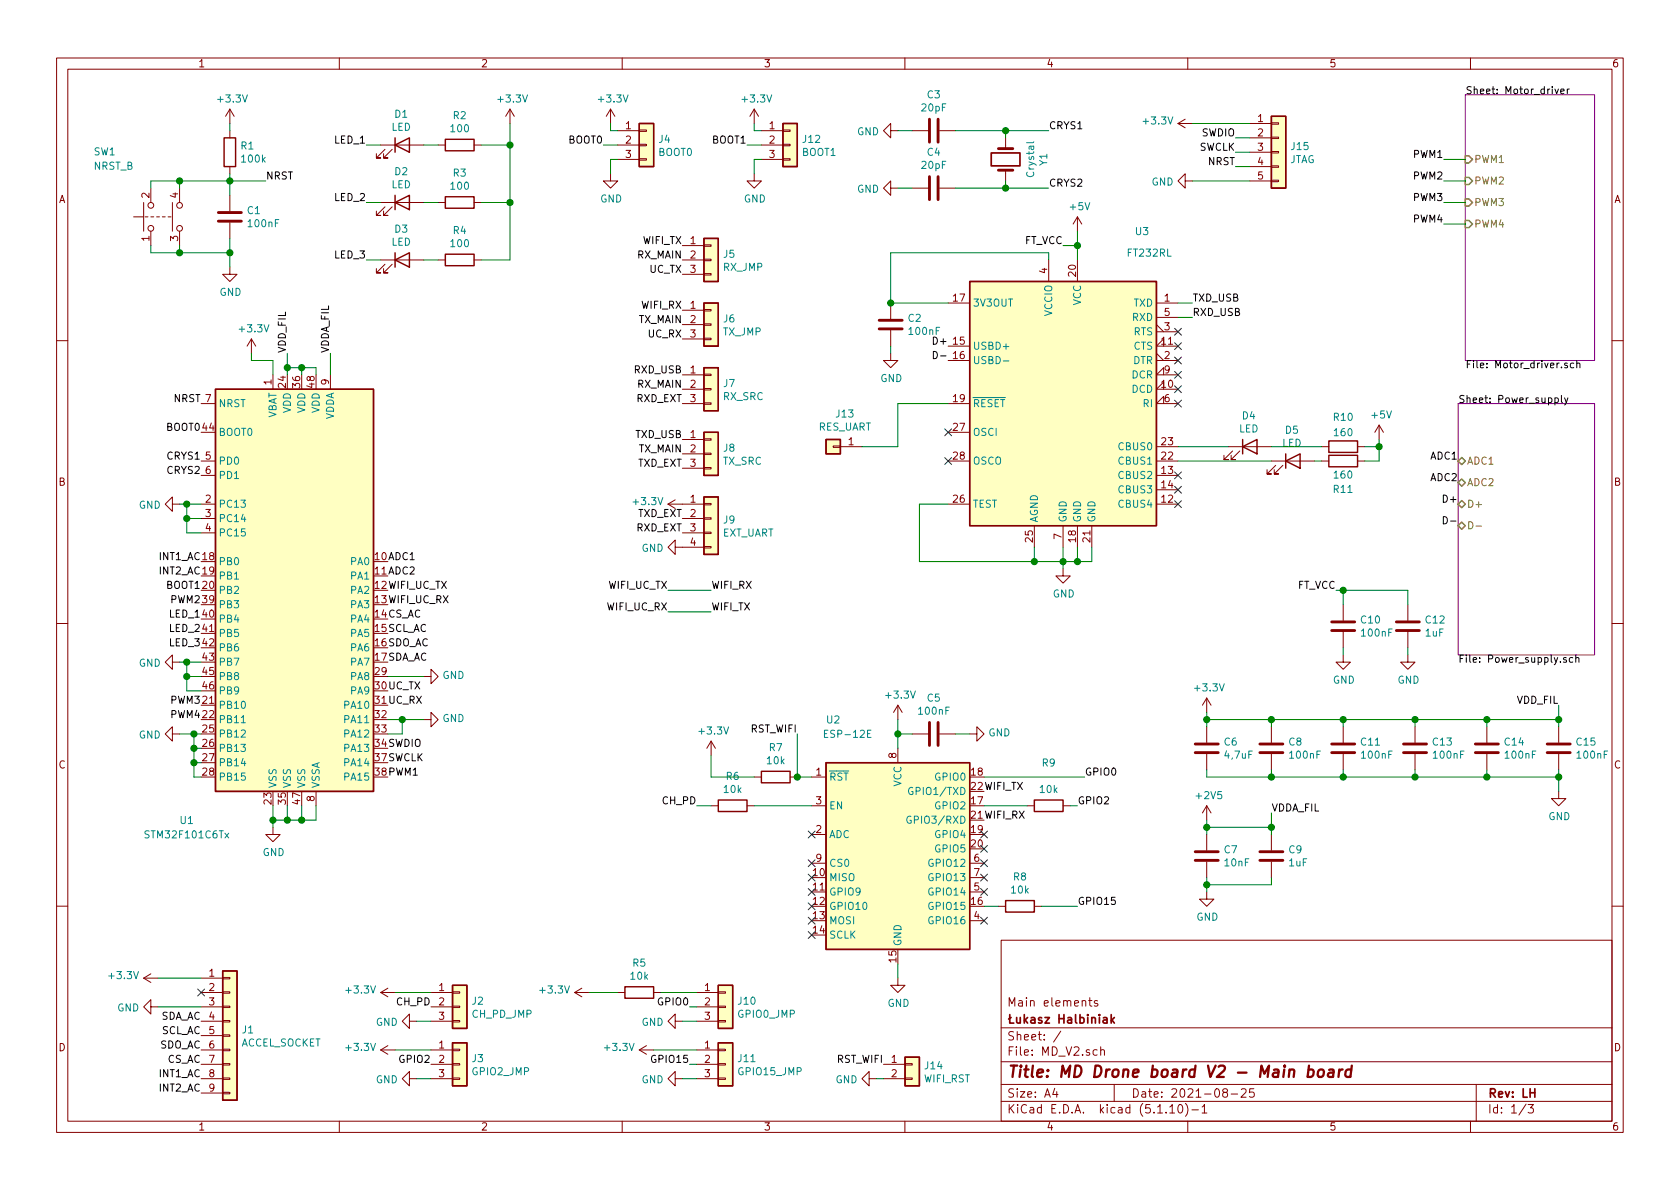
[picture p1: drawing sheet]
<svg xmlns="http://www.w3.org/2000/svg" width="297mm" height="210mm" viewBox="0 0 297 210" stroke-linecap="round" stroke-linejoin="round" font-family="sans-serif">
<g fill="none" stroke="#840000" stroke-width=".18">
<path d="M10 10.3h277v189.9h-277zM12 12.2h273v186.1h-273zM40.6 19.3v2.5M40.6 19.3l-.7 1.3M40.6 19.3l.8 1.3M60 10.3v1.9M90.2 19.3l-.8 1.3M90.2 19.3v2.5M90.2 19.3l.7 1.3M107.9 19.3l-.7 1.3M107.9 19.3v2.5M107.9 19.3l.8 1.3"/>
<path d="M110 10.3v1.9M133.3 19.3l-.7 1.3M133.3 19.3v2.5M133.3 19.3l.8 1.3M160 10.3v1.9M210 10.3v1.9M260 10.3v1.9M23.6 38.3h1.8M25.4 35.8v5.1M25.7 38.3h.5M26.7 38.3h.5M26.7 33.3v2.5"/>
<path d="M27.7 38.3h.5M28.7 38.3h.5M29.7 38.3h.5M30.5 35.8v5.1M31.7 33.3v2.5M40.6 23.1v1.3M40.6 29.5v1.2M40.6 34.5v2.8M40.6 39.4v2.8M67.3 25.6h7.6M67.3 35.8h7.6M68.1 26.4l-1.6 1.5h.8h-.8v-.7"/>
<path d="M68.1 36.6l-1.6 1.5h.8h-.8v-.8M69.3 26.4l-1.5 1.5h.8h-.8v-.7M69.3 36.6l-1.5 1.5h.8h-.8v-.8M77.5 25.6h1.2M77.5 35.8h1.2M83.8 25.6h1.3M83.8 35.8h1.3M107.9 30.7v1.3h1.3l-1.3 1.3-1.2-1.3h1.2M109.2 23.1h3.8M109.2 25.6h3.8M109.2 28.2h3.8M113 28.1h1.3v.2h-1.3z"/>
<path d="M113 23h1.3v.2h-1.3zM113 25.5h1.3v.3h-1.3zM133.3 30.7v1.3h1.3l-1.3 1.3-1.2-1.3h1.2M134.6 23.1h3.8M134.6 25.6h3.8M134.6 28.2h3.8M138.4 28.1h1.3v.2h-1.3zM138.4 23h1.3v.2h-1.3zM138.4 25.5h1.3v.3h-1.3zM157.5 23.1v-1.3l-1.3 1.3 1.3 1.3v-1.3h1.2M157.5 33.3v-1.3l-1.3 1.3 1.3 1.2v-1.2h1.2M161.3 23.1h2.8"/>
<path d="M161.3 33.3h2.8M166.1 23.1h2.8M166.1 33.3h2.8M177.8 24.4v1.9M177.8 30.1v1.9M190.5 38.3l-.8 1.3M190.5 38.3v2.6M190.5 38.3l.8 1.3M208.3 21.8l1.2 .8M208.3 21.8h2.5M209.5 32v-1.3l-1.2 1.3 1.2 1.3v-1.3h1.3M209.5 21.1l-1.2 .7"/>
<path d="M221 21.8h3.8M221 24.4h3.8M221 26.9h3.8M221 29.5h3.8M221 32h3.8M224.8 31.9h1.3v.2h-1.3zM224.8 29.3h1.3v.3h-1.3zM224.8 24.3h1.3v.2h-1.3zM224.8 21.7h1.3v.3h-1.3zM224.8 26.8h1.3v.2h-1.3zM26.7 40.9v2.5M31.7 40.9v2.5"/>
<path d="M40.6 47.2v1.3h1.3l-1.3 1.3-1.2-1.3h1.2M44.4 59.9l-.7 1.3M44.4 59.9v2.6M44.4 59.9l.8 1.3M67.3 46h7.6M68.1 46.7l-1.6 1.6h.8h-.8v-.8M69.3 46.7l-1.5 1.6h.8h-.8v-.8M77.5 46h1.2M83.8 46h1.3M120.6 46h3.9M120.6 43.4h3.9M120.6 48.5h3.9"/>
<path d="M120.6 54.9h3.9M120.6 57.4h3.9M120.6 59.9h3.9M124.5 48.4h1.2v.2h-1.2zM124.5 43.3h1.2v.3h-1.2zM124.5 45.8h1.2v.3h-1.2zM124.5 59.8h1.2v.3h-1.2zM124.5 54.7h1.2v.3h-1.2zM124.5 57.3h1.2v.2h-1.2zM157.5 53.6v2.8M157.5 58.4v2.8M167.6 53.6h3.8"/>
<path d="M185.4 46v3.8M190.5 46v3.8M204.5 53.6h3.8M204.5 58.7h3.8M204.5 57.4l1.2 1.3M204.5 56.1h3.8M10 60.2h2M35.6 71.4h2.5M48.3 66.3v2.5M58.4 66.3v2.5M120.6 66.3h3.9M120.6 68.8h3.9"/>
<path d="M120.6 71.4h3.9M120.6 77.7h3.9M124.5 71.2h1.2v.3h-1.2zM124.5 66.2h1.2v.2h-1.2zM124.5 68.7h1.2v.3h-1.2zM124.5 77.6h1.2v.2h-1.2zM147.3 78.9h1.3v.2h-1.3zM148.6 79h3.8M157.5 62.5v1.2h1.2l-1.2 1.3-1.3-1.3h1.3M167.6 71.4h3.8M167.6 61.2h3.8M167.6 63.7h3.8"/>
<path d="M167.6 76.4h3.8M204.5 79h3.8M204.5 63.7h3.8M204.5 62.5l1.2 1.2M205.7 68.8v-1.2l-1.2 1.2h3.8M205.7 61.2v-1.3l-1.2 1.3h3.8M205.7 71.4v-1.3l-1.2 1.3h3.8M205.7 66.3v-1.3l-1.2 1.3h3.8M217.2 79h7.6M217.9 79.8l-1.5 1.5h.8h-.8v-.8M219.2 79.8l-1.5 1.5h.7h-.7v-.8M233.7 79h1.2"/>
<path d="M240 79h1.3M243.8 75.2l-.7 1.2M243.8 75.2v2.5M243.8 75.2l.8 1.2M285 60.2h2M30.5 89.1v-1.2l-1.3 1.2 1.3 1.3v-1.3h1.2M35.6 89.1h2.5M35.6 91.7h2.5M35.6 94.2h2.5M35.6 81.5h2.5M35.6 84.1h2.5M118.1 89.1h6.4"/>
<path d="M118.1 89.1l1.3 .8M119.4 96.8v-1.3l-1.3 1.3 1.3 1.2v-1.2h5.1M119.4 88.4l-1.3 .7M120.6 80.3h3.9M120.6 82.8h3.9M120.6 91.7h3.9M120.6 94.2h3.9M124.5 82.7h1.2v.2h-1.2zM124.5 80.1h1.2v.3h-1.2zM124.5 96.6h1.2v.3h-1.2zM124.5 94.1h1.2v.3h-1.2zM124.5 89h1.2v.3h-1.2z"/>
<path d="M124.5 91.6h1.2v.2h-1.2zM167.6 89.1h3.8M167.6 81.5h3.8M182.9 93v3.8M188 93v3.8M190.5 93v3.8M193 93v3.8M204.5 89.1h3.8M204.5 81.5h3.8M204.5 84.1h3.8M204.5 86.6h3.8M224.8 81.5h7.6"/>
<path d="M225.6 82.3l-1.6 1.5h.8h-.8v-.7M226.8 82.3l-1.5 1.5h.8h-.8v-.7M233.7 81.5h1.2M240 81.5h1.3M10 110.3h2M30.5 117.1v-1.3l-1.3 1.3 1.3 1.3v-1.3h1.2M74.9 119.6h1.3v-1.2l1.3 1.2-1.3 1.3v-1.3M188 100.6v1.2h1.2l-1.2 1.3-1.3-1.3h1.3M237.5 115.8v1.3h1.3l-1.3 1.3-1.3-1.3h1.3M237.5 106.9v2.8M237.5 111.8v2.7M248.9 115.8v1.3h1.3l-1.3 1.3-1.3-1.3h1.3"/>
<path d="M248.9 106.9v2.8M248.9 111.8v2.7M285 110.3h2M30.5 129.8v-1.3l-1.3 1.3 1.3 1.3v-1.3h1.2M55.9 139.9v2.6M74.9 127.2h1.3v-1.2l1.3 1.2-1.3 1.3v-1.3M125.7 131.1l-.7 1.2M125.7 131.1v2.5M125.7 131.1l.8 1.2M133.3 137.4h1.3M139.7 137.4h1.3M143.5 137.4h2.5"/>
<path d="M158.7 124.7l-.7 1.3M158.7 124.7v2.5M158.7 132.3v2.6M158.7 124.7l.8 1.3M161.3 129.8h2.8M166.1 129.8h2.8M171.4 129.8h1.3v-1.3l1.3 1.3-1.3 1.3v-1.3M213.4 123.4v2.6M213.4 128.5v2.8M213.4 133.3v2.8M213.4 123.4l-.8 1.3M213.4 123.4l.7 1.3"/>
<path d="M224.8 128.5v2.8M224.8 133.3v2.8M237.5 128.5v2.8M237.5 133.3v2.8M250.2 128.5v2.8M250.2 133.3v2.8M262.9 128.5v2.8M262.9 133.3v2.8M275.6 139.9v1.3h1.3l-1.3 1.3-1.3-1.3h1.3M275.6 128.5v2.8M275.6 133.3v2.8M48.3 146.3v1.3h1.2l-1.2 1.2-1.3-1.2h1.3"/>
<path d="M125.7 142.5h1.3M132.1 142.5h1.2M143.5 142.5h2.5M143.5 147.6h2.5M143.5 152.6h2.5M171.4 157.7h2.6M171.4 152.6h2.6M171.4 155.2h2.6M181.6 142.5h1.3M188 142.5h1.2M213.4 157.7v1.3h1.2l-1.2 1.3-1.3-1.3h1.3M213.4 142.5v2.5"/>
<path d="M213.4 147.6v2.8M213.4 152.4v2.8M213.4 142.5l-.8 1.3M213.4 142.5l.7 1.3M224.8 147.6v2.8M224.8 152.4v2.8M10 160.2h2M25.4 173l1.3 .7M25.4 173h2.5M26.7 178v-1.2l-1.3 1.2 1.3 1.3v-1.3h1.2M26.7 172.2l-1.3 .8M35.6 173h3.8"/>
<path d="M35.6 175.5h3.8M35.6 178h3.8M39.4 177.9h1.2v.3h-1.2zM39.4 175.4h1.2v.2h-1.2zM39.4 172.8h1.2v.3h-1.2zM67.3 175.5h2.5M67.3 175.5l1.3 .8M68.6 174.7l-1.3 .8M76.2 175.5h3.8M76.2 178h3.8M80 175.4h1.3v.2h-1.3zM80 177.9h1.3v.3h-1.3z"/>
<path d="M101.6 175.5h2.5M101.6 175.5l1.3 .8M102.9 174.7l-1.3 .8M109.2 175.5h1.3M115.6 175.5h1.2M123.2 175.5h3.8M123.2 178h3.8M127 175.4h1.3v.2h-1.3zM127 177.9h1.3v.3h-1.3zM158.7 173v1.2h1.3l-1.3 1.3-1.2-1.3h1.2M171.4 162.8h2.6M176.5 160.3h1.3"/>
<path d="M177 166.3h108v32h-108zM182.9 160.3h1.2M192.5 176.9h.6M192.7 176.4v1.3l.4 .2M194.1 177a.37 .37 0 0 0-.6 .1v.3l.6 .1v.1l-.2 .3-.4-.1M285 160.2h2M35.6 180.6h3.8M35.6 185.7h3.8M35.6 188.2h3.8M35.6 190.7h3.8M35.6 183.1h3.8M35.6 193.3h3.8"/>
<path d="M39.4 188.1h1.2v.2h-1.2zM39.4 190.6h1.2v.3h-1.2zM39.4 193.2h1.2v.2h-1.2zM39.4 185.5h1.2v.3h-1.2zM39.4 180.5h1.2v.2h-1.2zM39.4 183h1.2v.3h-1.2zM60 198.3v1.9M67.3 185.7h2.5M67.3 185.7l1.3 .7M68.6 184.9l-1.3 .8M72.4 190.7v-1.2l-1.3 1.2 1.3 1.3v-1.3h1.3M72.4 180.6v-1.3l-1.3 1.3 1.3 1.3v-1.3h1.3"/>
<path d="M76.2 180.6h3.8M76.2 185.7h3.8M76.2 188.2h3.8M76.2 190.7h3.8M80 180.5h1.3v.2h-1.3zM80 190.6h1.3v.3h-1.3zM80 185.5h1.3v.3h-1.3zM80 188.1h1.3v.2h-1.3zM110 198.3v1.9M113 185.7h2.6M113 185.7l1.3 .7M114.3 184.9l-1.3 .8"/>
<path d="M119.4 180.6v-1.3l-1.3 1.3 1.3 1.3v-1.3h1.2M119.4 190.7v-1.2l-1.3 1.2 1.3 1.3v-1.3h1.2M123.2 180.6h3.8M123.2 185.7h3.8M123.2 188.2h3.8M123.2 190.7h3.8M127 180.5h1.3v.2h-1.3zM127 190.6h1.3v.3h-1.3zM127 185.5h1.3v.3h-1.3zM127 188.1h1.3v.2h-1.3zM153.7 190.7v-1.2l-1.3 1.2 1.3 1.3v-1.3h1.2M156.2 188.2h3.8"/>
<path d="M156.2 190.7h3.8M160 198.3v1.9M160 190.6h1.3v.3h-1.3zM160 188.1h1.3v.2h-1.3zM177 194.8h108M177 191.8h108M177 187.8h108M177 181.8h108M186.5 192.5l-.4 1h1M186.8 193v1M187.6 182.3l-1.3 2M194 185.7l-.5-.1-.2 .3v.6l.2 .1 .5-.1"/>
<path d="M194.6 185.7h.1a.37 .37 0 0 1 .6 .1v.8M194.6 185.1v1.5M197 191.8v3M206.8 195.8l.5-.5v1.5M206.8 196.8h.9M208.5 195.4l.1-.1a.8 .8 0 0 1 .5 .8 .8 .8 0 0 1-.5 .7 1 1 0 0 1-.1-1.4zM209.6 195.1a1.71 1.71 0 0 1 0 2.3M210 198.3v1.9M210.7 196.3h1.2M212.5 195.8l.5-.5v1.5M212.5 196.8h.9M216.5 193.2l-.3-.3 .1-.2a.48 .48 0 0 1 .6-.1l.1 .2-.1 .3-.6 .1a.48 .48 0 0 0 0 .7l.2 .1 .5-.1v-.4l-.2-.3"/>
<path d="M217.7 193.5h1.1M219.5 192.7l.2-.2h.3l.3 .2v.3v.2l-.9 .8h.9M221.7 192.5h-.7l-.1 .7 .2-.1 .5 .1 .2 .2-.1 .5-.2 .1-.6-.1M260 198.3v1.9M261 191.8v6.5M269.8 195.2l-1.2 2M270.2 195.3h.9l-.5 .6 .4 .1v.7l-.2 .1-.6-.1"/>
<circle cx="26.7" cy="36.3" r=".51"/>
<circle cx="31.8" cy="36.3" r=".51"/>
<circle cx="26.7" cy="40.4" r=".51"/>
<circle cx="31.8" cy="40.4" r=".51"/>
</g>
<path d="M231.4 189.2h.7l.2 .3-.1 .6a.66 .66 0 0 1-1 .2M231.4 188.4l-.2 2M233.2 189.3a.51 .51 0 0 1 .5-.2 .51 .51 0 0 1 .4 .4l-.1 .6a.54 .54 0 0 1-.5 .4 .54 .54 0 0 1-.5-.4zM235 189.2h.8l-.1 1.2M235.8 189.6l-.7 .1a.4 .4 0 0 0-.3 .3 .4 .4 0 0 0 .2 .4l.7-.1M236.8 189.1l-.1 1.3M237.4 189.1a.54 .54 0 0 0-.6 .4M238.9 189.2a.68 .68 0 0 0-1 .3v.8l.3 .1 .6-.1M239 188.4l-.2 2" fill="none" stroke="#840000" stroke-width=".41"/>
<path d="M175.3 27h5v2.3h-5zM194.4 179.4v.2M196.5 179.4v1.5M197 179.9l-.5 .6M195.1 180h.6v.9M195.7 180.3l-.5 .1-.2 .2 .2 .3 .5-.1M196.6 180.4l.4 .5" fill="none" stroke="#840000" stroke-width=".3"/>
<path d="M259.1 16.8h22.8v46.9h-22.8zM257.8 71.4h24.1v44.4h-24.1z" fill="none" stroke="#840084" stroke-width=".18"/>
<g fill="none" stroke="#000" stroke-width=".18">
<path d="M274.9 15.7l.3 .9 .3-.9M275.9 16.1l.7-.1-.1-.2-.4-.1-.2 .2 .1 .6h.5M277.1 15.7v.9M277.5 15.7l-.3 .1-.1 .2M165 62.1a.64 .64 0 0 1 .7 .7 .64 .64 0 0 1-.7 .6zM274.9 70.4h.4l.2 .2-.1 .5h-.5M276.1 69.9v1.1l.2 .2M276.6 70.4l.3 .8M277.1 64.3l-.3-.1-.2 .2 .1 .2 .4 .1v.3h-.5M277.2 70.4l-.4 1.1-.2 .1M278.3 64.3l-.4-.1-.3 .2 .2 .6h.5M278.8 64.3l.2-.1 .3 .1v.7"/>
<path d="M278.8 63.8v1.2M255.2 91.4a.64 .64 0 0 1 .7 .6 .64 .64 0 0 1-.7 .6zM256.5 92.1h.9M276.9 116.3h-.3l-.2 .2 .1 .1 .4 .2v.3h-.5M278.1 116.3h-.4l-.2 .2 .1 .6h.5M278.6 116.4l.2-.1h.3l.1 .8M278.6 115.8v1.3"/>
</g>
<path d="M259.1 27.6h.6l.6 .6-.6 .6h-.6zM259.1 31.4h.6l.6 .6-.6 .6h-.6zM259.1 35.2h.6l.6 .6-.6 .6h-.6zM259.1 39h.6l.6 .6-.6 .7h-.6zM257.8 81.5l.6-.6 .7 .6-.7 .7zM257.8 85.3l.6-.6 .7 .6-.7 .7zM257.8 89.1l.6-.6 .7 .6-.7 .7zM257.8 93l.6-.7 .7 .7-.7 .6z" fill="none" stroke="#848400" stroke-width=".25"/>
<path d="M259.7 92.2a.64 .64 0 0 1 .7 .7 .64 .64 0 0 1-.7 .6zM261 93h1" fill="none" stroke="#848400" stroke-width=".18"/>
<g fill="none" stroke="#840000" stroke-width=".51">
<path d="M38.6 39.1h4.1M38.6 37.6h4.1M164.3 21.1v4M164.3 31.2v4.1M165.9 21.1v4M165.9 31.2v4.1M176.5 26.3h2.6M176.5 30.1h2.6M155.4 58.2h4.1M155.4 56.6h4.1M235.5 111.5h4M235.5 110h4"/>
<path d="M246.9 111.5h4.1M246.9 110h4.1M164.3 127.8v4M165.9 127.8v4M211.3 133.1h4.1M211.3 131.6h4.1M222.8 133.1h4M222.8 131.6h4M235.5 133.1h4M235.5 131.6h4M248.2 133.1h4M248.2 131.6h4"/>
<path d="M260.9 133.1h4M260.9 131.6h4M273.6 133.1h4M273.6 131.6h4M211.3 152.1h4.1M211.3 150.6h4.1M222.8 152.1h4M222.8 150.6h4"/>
</g>
<g fill="#ffffc2" stroke="#ffffc2" stroke-width=".18">
<path d="M80 174.2h2.5v7.7h-2.5z"/>
<path d="M138.4 21.8h2.6v7.7h-2.6z"/>
<path d="M113 21.8h2.6v7.7h-2.6z"/>
<path d="M127 174.2h2.5v7.7h-2.5z"/>
<path d="M80 184.4h2.5v7.6h-2.5z"/>
<path d="M127 184.4h2.5v7.6h-2.5z"/>
<path d="M224.8 20.6h2.5v12.7h-2.5z"/>
<path d="M124.5 42.2h2.5v7.6h-2.5z"/>
<path d="M160 186.9h2.6v5.1h-2.6z"/>
<path d="M124.5 53.6h2.5v7.6h-2.5z"/>
<path d="M124.5 65h2.5v7.6h-2.5z"/>
<path d="M124.5 76.4h2.5v7.7h-2.5z"/>
<path d="M38.1 68.8h27.9v71.1h-27.9z"/>
<path d="M124.5 87.9h2.5v10.1h-2.5z"/>
<path d="M146 77.7h2.6v2.6h-2.6z"/>
<path d="M146 134.9h25.4v33h-25.4z"/>
<path d="M171.4 49.8h33.1v43.2h-33.1z"/>
<path d="M39.4 171.7h2.5v22.9h-2.5z"/>
</g>
<g fill="none" stroke="#840000" stroke-width=".25">
<path d="M39.6 24.4h2.1v5.1h-2.1zM69.8 25.6l2.6-1.2v2.5zM69.8 35.8l2.6-1.3v2.6zM69.8 24.4v2.5M69.8 34.5v2.6M78.7 24.6h5.1v2.1h-5.1zM78.7 34.8h5.1v2h-5.1zM113 21.8h2.6v7.7h-2.6zM138.4 21.8h2.6v7.7h-2.6zM224.8 20.6h2.5v12.7h-2.5zM69.8 46l2.6-1.3v2.5zM69.8 44.7v2.5"/>
<path d="M78.7 45h5.1v2h-5.1zM124.5 42.2h2.5v7.6h-2.5zM124.5 53.6h2.5v7.6h-2.5zM171.4 49.8h33.1v43.2h-33.1zM38.1 68.8h27.9v71.1h-27.9zM124.5 65h2.5v7.6h-2.5zM124.5 76.4h2.5v7.7h-2.5zM146 77.7h2.6v2.6h-2.6zM219.7 79l2.5-1.3v2.6zM219.7 77.7v2.6M234.9 78h5.1v2h-5.1zM124.5 87.9h2.5v10.1h-2.5z"/>
<path d="M227.3 81.5l2.6-1.2v2.5zM227.3 80.3v2.5M234.9 80.5h5.1v2h-5.1zM134.6 136.4h5.1v2h-5.1zM146 134.9h25.4v33h-25.4zM127 141.5h5.1v2h-5.1zM177.8 159.3h5.1v2h-5.1zM182.9 141.5h5.1v2h-5.1zM39.4 171.7h2.5v22.9h-2.5zM80 174.2h2.5v7.7h-2.5zM110.5 174.5h5.1v2h-5.1zM127 174.2h2.5v7.7h-2.5z"/>
<path d="M80 184.4h2.5v7.6h-2.5zM127 184.4h2.5v7.6h-2.5zM160 186.9h2.6v5.1h-2.6z"/>
</g>
<path d="M182.8 25.1l-.2 .1h-1.1M177.4 63.8h1M42.7 127.8h.7M154 129.1h-.6v1.3h.6M161.4 139.3a.59 .59 0 0 0-.8 .6 .59 .59 0 0 0 .8 .6v-.5h-.2M161.1 144.4a.59 .59 0 0 0-.8 .6 .59 .59 0 0 0 .8 .5v-.4h-.2" fill="none" stroke="#008484" stroke-width=".18"/>
<g fill="none" stroke="#008400" stroke-width=".18">
<path d="M31.7 32v1.3M40.6 21.8v1.3M40.6 30.7v3.8M47 32h-20.3v1.3M64.8 35.8h2.5M64.8 25.6h2.5M74.9 35.8h2.6M74.9 25.6h2.6M85.1 35.8h5.1M85.1 25.6h5.1M90.2 21.8v24.2h-5.1M106.7 25.6h2.5"/>
<path d="M107.9 21.8v1.3h1.3M109.2 28.2h-1.3v2.5M132.1 25.6h2.5M133.3 21.8v1.3h1.3M134.6 28.2h-1.3v2.5M158.7 23.1h2.6M158.7 33.3h2.6M168.9 23.1h16.5M168.9 33.3h16.5M177.8 23.1v1.3M177.8 32v1.3M210.8 32h10.2"/>
<path d="M210.8 21.8h10.2M218.4 24.4h2.6M218.4 26.9h2.6M218.4 29.5h2.6M255.3 35.8h3.8M255.3 32h3.8M255.3 28.2h3.8M255.3 39.6h3.8M26.7 43.4v1.3h13.9M31.7 43.4v1.3M40.6 42.2v5M64.8 46h2.5"/>
<path d="M74.9 46h2.6M185.4 46v-1.3h-27.9v8.9h10.1M188 43.4h2.5M190.5 40.9v5.1M208.3 53.6h2.5M208.3 56.1h2.5M44.4 62.5v1.2h3.9v2.6M50.8 62.5v3.8M50.8 65h5.1v1.3M53.3 65v1.3M58.4 62.5v3.8M157.5 61.2v1.3"/>
<path d="M167.6 71.4h-8.9v7.6h-6.3M208.3 79h8.9M224.8 79h8.9M241.3 79h2.5M243.8 77.7v3.8h-2.5M31.7 89.1h3.9M33 89.1v5.1h2.6M33 91.7h2.6M167.6 89.1h-5v10.2h30.4v-2.5M182.9 96.8v2.5M188 96.8v3.8M190.5 96.8v2.5"/>
<path d="M208.3 81.5h16.5M232.4 81.5h1.3M31.7 117.1h3.9M33 117.1v5.1h2.6M33 119.6h2.6M68.6 119.6h6.3M118.1 104.4h7.6M118.1 108.2h7.6M236.2 104.4h12.7v2.5M237.5 104.4v2.5M237.5 114.5v1.3M248.9 114.5v1.3"/>
<path d="M31.7 129.8h3.9M34.3 129.8v7.6h1.3M34.3 134.9h1.3M34.3 132.3h1.3M68.6 127.2h6.3M71.1 127.2v2.6h-2.5M125.7 133.6v3.8h7.6M141 129.8v7.6h2.5M158.7 127.2v5.1M158.7 129.8h2.6M168.9 129.8h2.5M174 137.4h17.8"/>
<path d="M213.4 136.1v1.3h62.2M213.4 127.2h62.2M213.4 126v2.5M224.8 127.2v1.3M224.8 136.1v1.3M237.5 127.2v1.3M237.5 136.1v1.3M250.2 127.2v1.3M250.2 136.1v1.3M262.9 127.2v1.3M262.9 136.1v1.3M275.6 124.7v3.8"/>
<path d="M275.6 136.1v3.8M48.3 142.5v3.8M50.8 142.5v2.5M53.3 142.5v2.5M55.9 142.5v2.5h-7.6M123.2 142.5h2.5M133.3 142.5h10.2M174 142.5h7.6M189.2 142.5h1.3M213.4 145v2.6M213.4 155.2v2.5M213.4 146.3h11.4"/>
<path d="M224.8 143.8v3.8M224.8 155.2v1.3h-11.4M27.9 178h7.7M27.9 173h7.7M69.8 175.5h6.4M104.1 175.5h5.1M116.8 175.5h6.4M121.9 178h1.3M158.7 170.4v2.6M174 160.3h2.5M184.1 160.3h6.4M69.8 185.7h6.4"/>
<path d="M73.7 190.7h2.5M73.7 180.6h2.5M115.6 185.7h7.6M120.6 190.7h2.6M120.6 180.6h2.6M121.9 188.2h1.3M154.9 190.7h1.3"/>
</g>
<g fill="#008400" stroke="#008400" stroke-width=".25">
<circle cx="71.1" cy="127.2" r=".51"/>
<circle cx="33" cy="119.6" r=".51"/>
<circle cx="33" cy="91.7" r=".51"/>
<circle cx="34.3" cy="129.8" r=".51"/>
<circle cx="33" cy="117.1" r=".51"/>
<circle cx="34.3" cy="132.3" r=".51"/>
<circle cx="34.3" cy="134.9" r=".51"/>
<circle cx="33" cy="89.1" r=".51"/>
<circle cx="90.2" cy="35.8" r=".51"/>
<circle cx="262.9" cy="127.2" r=".51"/>
<circle cx="224.8" cy="137.4" r=".51"/>
<circle cx="237.5" cy="137.4" r=".51"/>
<circle cx="250.2" cy="137.4" r=".51"/>
<circle cx="262.9" cy="137.4" r=".51"/>
<circle cx="190.5" cy="43.4" r=".51"/>
<circle cx="141" cy="137.4" r=".51"/>
<circle cx="158.8" cy="129.8" r=".51"/>
<circle cx="177.8" cy="33.3" r=".51"/>
<circle cx="177.8" cy="23.1" r=".51"/>
<circle cx="50.8" cy="145" r=".51"/>
<circle cx="90.2" cy="25.6" r=".51"/>
<circle cx="31.8" cy="32" r=".51"/>
<circle cx="40.6" cy="32" r=".51"/>
<circle cx="40.6" cy="44.7" r=".51"/>
<circle cx="31.8" cy="44.7" r=".51"/>
<circle cx="243.8" cy="79" r=".51"/>
<circle cx="188" cy="99.3" r=".51"/>
<circle cx="190.5" cy="99.3" r=".51"/>
<circle cx="157.5" cy="53.6" r=".51"/>
<circle cx="237.5" cy="104.4" r=".51"/>
<circle cx="237.5" cy="127.2" r=".51"/>
<circle cx="53.3" cy="145" r=".51"/>
<circle cx="48.3" cy="145" r=".51"/>
<circle cx="53.3" cy="65" r=".51"/>
<circle cx="50.8" cy="65" r=".51"/>
<circle cx="182.9" cy="99.3" r=".51"/>
<circle cx="275.6" cy="137.4" r=".51"/>
<circle cx="224.8" cy="146.3" r=".51"/>
<circle cx="250.2" cy="127.2" r=".51"/>
<circle cx="224.8" cy="127.2" r=".51"/>
<circle cx="275.6" cy="127.2" r=".51"/>
<circle cx="213.4" cy="127.2" r=".51"/>
<circle cx="213.4" cy="156.5" r=".51"/>
<circle cx="213.4" cy="146.3" r=".51"/>
</g>
<g fill="none" stroke="#000084" stroke-width=".18">
<path d="M207.7 58.1l1.2 1.2M208.9 58.1l-1.2 1.2M167 75.8l1.2 1.3M168.2 75.8l-1.2 1.3M207.7 70.8l1.2 1.2M207.7 68.2l1.2 1.2M207.7 65.7l1.2 1.2M207.7 63.1l1.2 1.3M207.7 60.6l1.2 1.2M208.9 70.8l-1.2 1.2M208.9 68.2l-1.2 1.2M208.9 65.7l-1.2 1.2"/>
<path d="M208.9 63.1l-1.2 1.3M208.9 60.6l-1.2 1.2M167 80.9l1.2 1.2M168.2 80.9l-1.2 1.2M207.7 83.5l1.2 1.2M207.7 88.5l1.2 1.3M207.7 86l1.2 1.2M208.9 83.5l-1.2 1.2M208.9 88.5l-1.2 1.3M208.9 86l-1.2 1.2M142.9 159.7l1.2 1.2M142.9 154.6l1.2 1.2"/>
<path d="M142.9 152l1.2 1.3M142.9 147l1.2 1.2M142.9 157.1l1.2 1.2M144.1 159.7l-1.2 1.2M144.1 154.6l-1.2 1.2M144.1 152l-1.2 1.3M144.1 147l-1.2 1.2M144.1 157.1l-1.2 1.2M173.4 147l1.2 1.2M173.4 149.5l1.2 1.2M173.4 152l1.2 1.3M173.4 154.6l1.2 1.2"/>
<path d="M173.4 157.1l1.2 1.2M174.6 147l-1.2 1.2M174.6 149.5l-1.2 1.2M174.6 152l-1.2 1.3M174.6 154.6l-1.2 1.2M174.6 157.1l-1.2 1.2M35 174.9l1.2 1.2M36.2 174.9l-1.2 1.2M142.9 164.7l1.2 1.3M142.9 162.2l1.2 1.2M144.1 164.7l-1.2 1.3M144.1 162.2l-1.2 1.2"/>
<path d="M173.4 162.2l1.2 1.2M174.6 162.2l-1.2 1.2"/>
</g>
<text font-size="2.8" fill="#840000" x="178" y="190.5">Title: MD Drone board V2 - Main board</text>
<g font-size="2.1" fill="#840000">
<text x="178" y="178">Main elements</text>
<text x="178" y="184">Sheet: /</text>
<text x="178" y="181">ukasz Halbiniak</text>
<text x="178" y="186.7">File: MD_V2.sch</text>
<text x="178" y="196.9">KiCad E.D.A. kicad (5.1.10)-1</text>
<text x="178" y="194.1">Size: A4</text>
<text x="200" y="194.1">Date: 2021-08-25</text>
<text x="263" y="194.1">Rev: LH</text>
<text x="263" y="196.9">Id: 1/3</text>
</g>
<g font-size="1.8" fill="#840000">
<text x="35" y="11.9">1</text>
<text x="85" y="11.9">2</text>
<text x="135" y="11.9">3</text>
<text x="185" y="11.9">4</text>
<text x="235" y="11.9">5</text>
<text x="285" y="11.9">6</text>
<text x="110.6" y="22.9">1</text>
<text x="136" y="22.9">1</text>
<text x="222.4" y="21.6">1</text>
<text x="110.6" y="25.4">2</text>
<text x="110.6" y="27.9">3</text>
<text x="136" y="25.4">2</text>
<text x="136" y="27.9">3</text>
<text x="222.4" y="24.1">2</text>
<text x="222.4" y="26.7">3</text>
<text x="222.4" y="29.2">4</text>
<text x="10.4" y="35.9">A</text>
<text x="26.4" y="35" transform="rotate(-90 26.4 35)">2</text>
<text x="31.5" y="35" transform="rotate(-90 31.5 35)">4</text>
<text x="222.4" y="31.7">5</text>
<text x="285.4" y="35.9">A</text>
<text x="26.4" y="42.6" transform="rotate(-90 26.4 42.6)">1</text>
<text x="31.5" y="42.6" transform="rotate(-90 31.5 42.6)">3</text>
<text x="122.1" y="43.2">1</text>
<text x="122.1" y="45.7">2</text>
<text x="122.1" y="48.3">3</text>
<text x="168.6" y="53.3">17</text>
<text x="185.2" y="48.4" transform="rotate(-90 185.2 48.4)">4</text>
<text x="190.2" y="48.8" transform="rotate(-90 190.2 48.8)">20</text>
<text x="205.9" y="53.3">1</text>
<text x="122.1" y="54.6">1</text>
<text x="122.1" y="57.1">2</text>
<text x="122.1" y="59.7">3</text>
<text x="205.9" y="58.4">3</text>
<text x="205.9" y="55.9">5</text>
<text x="205.4" y="61">11</text>
<text x="205.9" y="63.5">2</text>
<text x="48" y="68" transform="rotate(-90 48 68)">1</text>
<text x="50.5" y="68.5" transform="rotate(-90 50.5 68.5)">24</text>
<text x="53.1" y="68.5" transform="rotate(-90 53.1 68.5)">36</text>
<text x="55.6" y="68.5" transform="rotate(-90 55.6 68.5)">48</text>
<text x="58.2" y="68" transform="rotate(-90 58.2 68)">9</text>
<text x="122.1" y="66">1</text>
<text x="122.1" y="68.6">2</text>
<text x="122.1" y="71.1">3</text>
<text x="168.6" y="71.1">19</text>
<text x="205.4" y="68.6">10</text>
<text x="205.9" y="71.1">6</text>
<text x="205.9" y="66">9</text>
<text x="35.9" y="76.2">44</text>
<text x="122.1" y="77.5">1</text>
<text x="168.6" y="76.2">27</text>
<text x="36.3" y="81.3">5</text>
<text x="36.3" y="83.8">6</text>
<text x="122.1" y="80">2</text>
<text x="122.1" y="82.5">3</text>
<text x="150" y="78.7">1</text>
<text x="168.6" y="81.3">28</text>
<text x="205.4" y="83.8">13</text>
<text x="205.4" y="81.3">22</text>
<text x="205.4" y="78.7">23</text>
<text x="10.4" y="85.9">B</text>
<text x="36.3" y="88.9">2</text>
<text x="122.1" y="88.9">1</text>
<text x="168.6" y="88.9">26</text>
<text x="205.4" y="88.9">12</text>
<text x="205.4" y="86.4">14</text>
<text x="285.4" y="85.9">B</text>
<text x="36.3" y="91.4">3</text>
<text x="36.3" y="94">4</text>
<text x="122.1" y="91.4">2</text>
<text x="122.1" y="94">3</text>
<text x="182.6" y="95.8" transform="rotate(-90 182.6 95.8)">25</text>
<text x="187.7" y="95.3" transform="rotate(-90 187.7 95.3)">7</text>
<text x="190.2" y="95.8" transform="rotate(-90 190.2 95.8)">18</text>
<text x="192.8" y="95.8" transform="rotate(-90 192.8 95.8)">21</text>
<text x="122.1" y="96.5">4</text>
<text x="35.9" y="104.1">20</text>
<text x="35.9" y="106.7">39</text>
<text x="35.9" y="109.2">40</text>
<text x="35.9" y="111.8">41</text>
<text x="35.9" y="114.3">42</text>
<text x="35.9" y="116.8">43</text>
<text x="35.9" y="119.4">45</text>
<text x="66.3" y="119.4">29</text>
<text x="35.9" y="124.5">21</text>
<text x="35.9" y="121.9">46</text>
<text x="35.9" y="127">22</text>
<text x="35.9" y="129.5">25</text>
<text x="66.3" y="127">32</text>
<text x="66.3" y="129.5">33</text>
<text x="10.4" y="135.9">C</text>
<text x="35.9" y="132.1">26</text>
<text x="35.9" y="134.6">27</text>
<text x="35.9" y="137.2">28</text>
<text x="144.3" y="137.2">1</text>
<text x="158.5" y="134.1" transform="rotate(-90 158.5 134.1)">8</text>
<text x="171.8" y="137.2">18</text>
<text x="285.4" y="135.9">C</text>
<text x="48" y="142.2" transform="rotate(-90 48 142.2)">23</text>
<text x="50.5" y="142.2" transform="rotate(-90 50.5 142.2)">35</text>
<text x="53.1" y="142.2" transform="rotate(-90 53.1 142.2)">47</text>
<text x="55.6" y="141.7" transform="rotate(-90 55.6 141.7)">8</text>
<text x="144.3" y="142.2">3</text>
<text x="171.8" y="142.2">17</text>
<text x="144.3" y="147.3">2</text>
<text x="171.8" y="147.3">19</text>
<text x="171.8" y="149.9">20</text>
<text x="143.8" y="154.9">10</text>
<text x="144.3" y="152.4">9</text>
<text x="172.2" y="152.4">6</text>
<text x="172.2" y="154.9">7</text>
<text x="143.8" y="157.5">11</text>
<text x="143.8" y="160">12</text>
<text x="171.8" y="160">16</text>
<text x="172.2" y="157.5">5</text>
<text x="143.8" y="162.6">13</text>
<text x="143.8" y="165.1">14</text>
<text x="172.2" y="162.6">4</text>
<text x="37" y="172.7">1</text>
<text x="158.5" y="170.1" transform="rotate(-90 158.5 170.1)">15</text>
<text x="37" y="175.3">2</text>
<text x="37" y="177.8">3</text>
<text x="77.6" y="175.3">1</text>
<text x="77.6" y="177.8">2</text>
<text x="124.6" y="175.3">1</text>
<text x="124.6" y="177.8">2</text>
<text x="10.4" y="185.9">D</text>
<text x="37" y="180.3">4</text>
<text x="37" y="182.9">5</text>
<text x="37" y="185.4">6</text>
<text x="77.6" y="180.3">3</text>
<text x="77.6" y="185.4">1</text>
<text x="124.6" y="180.3">3</text>
<text x="124.6" y="185.4">1</text>
<text x="285.4" y="185.9">D</text>
<text x="37" y="188">7</text>
<text x="37" y="190.5">8</text>
<text x="77.6" y="188">2</text>
<text x="77.6" y="190.5">3</text>
<text x="124.6" y="188">2</text>
<text x="124.6" y="190.5">3</text>
<text x="157.6" y="188">1</text>
<text x="157.6" y="190.5">2</text>
<text x="37" y="193">9</text>
<text x="35" y="199.9">1</text>
<text x="85" y="199.9">2</text>
<text x="135" y="199.9">3</text>
<text x="185" y="199.9">4</text>
<text x="235" y="199.9">5</text>
<text x="285" y="199.9">6</text>
</g>
<g font-size="1.8" fill="#008484">
<text x="164" y="17.4">C3</text>
<text x="38.7" y="18.1">+3.3V</text>
<text x="69.2" y="23.1">LED</text>
<text x="69.8" y="20.8">D1</text>
<text x="79.8" y="23.4">100</text>
<text x="80.2" y="21.1">R2</text>
<text x="88.2" y="18.1">+3.3V</text>
<text x="106" y="18.1">+3.3V</text>
<text x="131.4" y="18.1">+3.3V</text>
<text x="151.5" y="23.9">GND</text>
<text x="163" y="19.7">20pF</text>
<text x="202.3" y="22">+3.3V</text>
<text x="16.6" y="27.5">SW1</text>
<text x="42.6" y="26.4">R1</text>
<text x="42.8" y="28.7">100k</text>
<text x="116.4" y="27.6">BOOT0</text>
<text x="116.5" y="25.3">J4</text>
<text x="141.8" y="27.6">BOOT1</text>
<text x="142" y="25.3">J12</text>
<text x="163" y="29.9">20pF</text>
<text x="164" y="27.6">C4</text>
<text x="185.2" y="29.3" transform="rotate(-90 185.2 29.3)">Y1</text>
<text x="227.9" y="28.8">JTAG</text>
<text x="228.4" y="26.5">J15</text>
<text x="16.6" y="30">NRST_B</text>
<text x="69.2" y="33.3">LED</text>
<text x="69.8" y="31">D2</text>
<text x="79.8" y="33.5">100</text>
<text x="80.2" y="31.2">R3</text>
<text x="106.1" y="35.8">GND</text>
<text x="131.5" y="35.8">GND</text>
<text x="151.5" y="34.1">GND</text>
<text x="182.9" y="31.2" transform="rotate(-90 182.9 31.2)">Crystal</text>
<text x="203.6" y="32.8">GND</text>
<text x="43.8" y="37.9">C1</text>
<text x="44" y="40.2">100nF</text>
<text x="69.8" y="41.1">D3</text>
<text x="80.2" y="41.4">R4</text>
<text x="189.3" y="37.2">+5V</text>
<text x="200.8" y="41.6">U3</text>
<text x="69.2" y="43.5">LED</text>
<text x="79.8" y="43.7">100</text>
<text x="127.9" y="47.9">RX_JMP</text>
<text x="128" y="45.6">J5</text>
<text x="199.5" y="45.4">FT232RL</text>
<text x="38.8" y="52.3">GND</text>
<text x="42.5" y="58.8">+3.3V</text>
<text x="127.8" y="59.3">TX_JMP</text>
<text x="128" y="57">J6</text>
<text x="160.6" y="56.9">C2</text>
<text x="160.9" y="59.2">100nF</text>
<text x="172" y="54.2">3V3OUT</text>
<text x="186.1" y="55.9" transform="rotate(-90 186.1 55.9)">VCCIO</text>
<text x="191.1" y="54" transform="rotate(-90 191.1 54)">VCC</text>
<text x="200.2" y="56.8">RXD</text>
<text x="200.4" y="54.2">TXD</text>
<text x="200.4" y="59.3">RTS</text>
<text x="172" y="61.8">USBD+</text>
<text x="172" y="64.4">USBD-</text>
<text x="200.3" y="64.4">DTR</text>
<text x="200.4" y="61.8">CTS</text>
<text x="127.8" y="70.8">RX_SRC</text>
<text x="128" y="68.4">J7</text>
<text x="155.7" y="67.6">GND</text>
<text x="200.1" y="69.5">DCD</text>
<text x="200.1" y="66.9">DCR</text>
<text x="38.6" y="77.1">BOOT0</text>
<text x="38.6" y="72">NRST</text>
<text x="48.9" y="74.2" transform="rotate(-90 48.9 74.2)">VBAT</text>
<text x="51.4" y="73.1" transform="rotate(-90 51.4 73.1)">VDD</text>
<text x="54" y="73.1" transform="rotate(-90 54 73.1)">VDD</text>
<text x="56.5" y="73.1" transform="rotate(-90 56.5 73.1)">VDD</text>
<text x="59.1" y="74.3" transform="rotate(-90 59.1 74.3)">VDDA</text>
<text x="144.7" y="76.1">RES_UART</text>
<text x="147.9" y="73.8">J13</text>
<text x="172" y="72">RESET</text>
<text x="172" y="77.1">OSCI</text>
<text x="202.2" y="72">RI</text>
<text x="219" y="76.5">LED</text>
<text x="219.7" y="74.2">D4</text>
<text x="227.3" y="76.7">D5</text>
<text x="235.9" y="74.4">R10</text>
<text x="236" y="77.1">160</text>
<text x="242.6" y="74">+5V</text>
<text x="38.6" y="82.2">PD0</text>
<text x="127.8" y="82.2">TX_SRC</text>
<text x="128" y="79.9">J8</text>
<text x="172" y="82.2">OSCO</text>
<text x="198" y="82.2">CBUS1</text>
<text x="198" y="79.6">CBUS0</text>
<text x="226.7" y="79">LED</text>
<text x="24.5" y="90">GND</text>
<text x="38.6" y="89.8">PC13</text>
<text x="38.6" y="84.7">PD1</text>
<text x="112.1" y="89.3">+3.3V</text>
<text x="172" y="89.8">TEST</text>
<text x="198" y="89.8">CBUS4</text>
<text x="198" y="84.7">CBUS2</text>
<text x="198" y="87.2">CBUS3</text>
<text x="235.8" y="87.2">R11</text>
<text x="236" y="84.6">160</text>
<text x="38.6" y="92.3">PC14</text>
<text x="38.6" y="94.9">PC15</text>
<text x="127.6" y="94.9">EXT_UART</text>
<text x="128" y="92.6">J9</text>
<text x="183.5" y="92.5" transform="rotate(-90 183.5 92.5)">AGND</text>
<text x="188.6" y="92.5" transform="rotate(-90 188.6 92.5)">GND</text>
<text x="191.1" y="92.5" transform="rotate(-90 191.1 92.5)">GND</text>
<text x="193.7" y="92.5" transform="rotate(-90 193.7 92.5)">GND</text>
<text x="38.6" y="99.9">PB0</text>
<text x="62.1" y="99.9">PA0</text>
<text x="113.4" y="97.6">GND</text>
<text x="38.6" y="102.5">PB1</text>
<text x="38.6" y="105">PB2</text>
<text x="38.6" y="107.6">PB3</text>
<text x="62.1" y="102.5">PA1</text>
<text x="62.1" y="105">PA2</text>
<text x="62.1" y="107.6">PA3</text>
<text x="186.1" y="105.7">GND</text>
<text x="38.6" y="110.1">PB4</text>
<text x="38.6" y="112.6">PB5</text>
<text x="62.1" y="110.1">PA4</text>
<text x="62.1" y="112.6">PA5</text>
<text x="240.7" y="110.3">C10</text>
<text x="240.9" y="112.6">100nF</text>
<text x="252.1" y="112.6">1uF</text>
<text x="252.1" y="110.3">C12</text>
<text x="24.5" y="117.9">GND</text>
<text x="38.6" y="115.2">PB6</text>
<text x="38.6" y="117.7">PB7</text>
<text x="62.1" y="115.2">PA6</text>
<text x="62.1" y="117.7">PA7</text>
<text x="38.6" y="125.3">PB10</text>
<text x="38.6" y="120.3">PB8</text>
<text x="38.6" y="122.8">PB9</text>
<text x="61.1" y="125.3">PA10</text>
<text x="62.1" y="120.3">PA8</text>
<text x="62.1" y="122.8">PA9</text>
<text x="78.2" y="120.1">GND</text>
<text x="156.8" y="123.5">+3.3V</text>
<text x="164" y="124.1">C5</text>
<text x="211.4" y="122.3">+3.3V</text>
<text x="235.7" y="120.9">GND</text>
<text x="247.1" y="120.9">GND</text>
<text x="24.5" y="130.6">GND</text>
<text x="38.6" y="127.9">PB11</text>
<text x="38.6" y="130.4">PB12</text>
<text x="61.1" y="127.9">PA11</text>
<text x="61.1" y="130.4">PA12</text>
<text x="78.2" y="127.7">GND</text>
<text x="123.8" y="129.9">+3.3V</text>
<text x="146.2" y="127.9">U2</text>
<text x="146.2" y="130.5">ESP-12E</text>
<text x="162.6" y="126.4">100nF</text>
<text x="174.8" y="130.2">GND</text>
<text x="216.5" y="131.8">C6</text>
<text x="227.9" y="131.8">C8</text>
<text x="240.7" y="131.8">C11</text>
<text x="253.4" y="131.8">C13</text>
<text x="266.1" y="131.8">C14</text>
<text x="278.8" y="131.8">C15</text>
<text x="38.6" y="133">PB13</text>
<text x="38.6" y="135.5">PB14</text>
<text x="61.1" y="133">PA13</text>
<text x="61.1" y="135.5">PA14</text>
<text x="128.4" y="137.9">R6</text>
<text x="135.7" y="135.1">10k</text>
<text x="136" y="132.8">R7</text>
<text x="184.3" y="135.6">R9</text>
<text x="216.7" y="134.2">4,7uF</text>
<text x="228.2" y="134.2">100nF</text>
<text x="240.9" y="134.2">100nF</text>
<text x="253.6" y="134.2">100nF</text>
<text x="266.3" y="134.2">100nF</text>
<text x="279" y="134.2">100nF</text>
<text x="38.6" y="138">PB15</text>
<text x="48.9" y="139.4" transform="rotate(-90 48.9 139.4)">VSS</text>
<text x="51.4" y="139.4" transform="rotate(-90 51.4 139.4)">VSS</text>
<text x="54" y="139.4" transform="rotate(-90 54 139.4)">VSS</text>
<text x="56.5" y="139.4" transform="rotate(-90 56.5 139.4)">VSSA</text>
<text x="61.1" y="138">PA15</text>
<text x="128.1" y="140.2">10k</text>
<text x="146.6" y="138">RST</text>
<text x="146.6" y="143.1">EN</text>
<text x="159.4" y="139.1" transform="rotate(-90 159.4 139.1)">VCC</text>
<text x="161.5" y="140.6">GPIO1/TXD</text>
<text x="165.5" y="143.1">GPIO2</text>
<text x="165.5" y="138">GPIO0</text>
<text x="183.9" y="140.2">10k</text>
<text x="211.7" y="141.3">+2V5</text>
<text x="26" y="148.3">STM32F101C6Tx</text>
<text x="31.9" y="145.7">U1</text>
<text x="146.6" y="148.2">ADC</text>
<text x="161.3" y="145.7">GPIO3/RXD</text>
<text x="165.5" y="148.2">GPIO4</text>
<text x="273.8" y="145">GND</text>
<text x="46.4" y="151.4">GND</text>
<text x="146.6" y="155.8">MISO</text>
<text x="146.6" y="153.3">CS0</text>
<text x="164.5" y="153.3">GPIO12</text>
<text x="164.5" y="155.8">GPIO13</text>
<text x="165.5" y="150.7">GPIO5</text>
<text x="179.2" y="155.7">R8</text>
<text x="216.5" y="150.9">C7</text>
<text x="216.6" y="153.2">10nF</text>
<text x="227.9" y="150.9">C9</text>
<text x="227.9" y="153.2">1uF</text>
<text x="146.6" y="158.4">GPIO9</text>
<text x="146.6" y="160.9">GPIO10</text>
<text x="164.5" y="160.9">GPIO15</text>
<text x="164.5" y="158.4">GPIO14</text>
<text x="178.9" y="158">10k</text>
<text x="146.6" y="163.4">MOSI</text>
<text x="146.6" y="166">SCLK</text>
<text x="159.4" y="167.4" transform="rotate(-90 159.4 167.4)">GND</text>
<text x="164.5" y="163.4">GPIO16</text>
<text x="211.5" y="162.8">GND</text>
<text x="19.4" y="173.1">+3.3V</text>
<text x="111.6" y="173.2">10k</text>
<text x="111.9" y="170.9">R5</text>
<text x="20.7" y="178.9">GND</text>
<text x="61.3" y="175.7">+3.3V</text>
<text x="83.5" y="180">CH_PD_JMP</text>
<text x="83.5" y="177.7">J2</text>
<text x="95.6" y="175.7">+3.3V</text>
<text x="130.5" y="180">GPIO0_JMP</text>
<text x="130.6" y="177.7">J10</text>
<text x="156.9" y="178">GND</text>
<text x="42.5" y="185.1">ACCEL_SOCKET</text>
<text x="42.9" y="182.7">J1</text>
<text x="61.3" y="185.8">+3.3V</text>
<text x="66.4" y="181.4">GND</text>
<text x="107.1" y="185.8">+3.3V</text>
<text x="113.4" y="181.4">GND</text>
<text x="66.4" y="191.6">GND</text>
<text x="83.5" y="187.8">J3</text>
<text x="83.5" y="190.1">GPIO2_JMP</text>
<text x="113.4" y="191.6">GND</text>
<text x="130.6" y="187.8">J11</text>
<text x="130.7" y="190.1">GPIO15_JMP</text>
<text x="147.7" y="191.6">GND</text>
<text x="163.3" y="191.4">WIFI_RST</text>
<text x="163.6" y="189.1">J14</text>
</g>
<g font-size="1.8">
<text x="259.1" y="16.7">Sheet: Motor_driver</text>
<text x="185.4" y="22.9">CRYS1</text>
<text x="59.3" y="25.4">LED_1</text>
<text x="100.6" y="25.4">BOOT0</text>
<text x="126" y="25.4">BOOT1</text>
<text x="212" y="26.7">SWCLK</text>
<text x="212.4" y="24.1">SWDIO</text>
<text x="213.6" y="29.2">NRST</text>
<text x="250" y="27.9">PWM1</text>
<text x="47" y="31.7">NRST</text>
<text x="59.3" y="35.6">LED_2</text>
<text x="185.4" y="33">CRYS2</text>
<text x="250" y="31.7">PWM2</text>
<text x="250" y="35.6">PWM3</text>
<text x="250" y="39.4">PWM4</text>
<text x="59.3" y="45.7">LED_3</text>
<text x="112.7" y="45.7">RX_MAIN</text>
<text x="113.7" y="43.2">WIFI_TX</text>
<text x="181.1" y="43.2">FT_VCC</text>
<text x="114.9" y="48.3">UC_TX</text>
<text x="210.8" y="53.3">TXD_USB</text>
<text x="112.9" y="57.1">TX_MAIN</text>
<text x="113.5" y="54.6">WIFI_RX</text>
<text x="114.7" y="59.7">UC_RX</text>
<text x="210.8" y="55.9">RXD_USB</text>
<text x="50.5" y="62.5" transform="rotate(-90 50.5 62.5)">VDD_FIL</text>
<text x="58.2" y="62.5" transform="rotate(-90 58.2 62.5)">VDDA_FIL</text>
<text x="165.3" y="61">D+ 15</text>
<text x="165.8" y="63.5">D- 16</text>
<text x="259.1" y="65.1">File: Motor_driver.sch</text>
<text x="30.7" y="71.1">NRST 7</text>
<text x="112.2" y="66">RXD_USB</text>
<text x="112.5" y="71.1">RXD_EXT</text>
<text x="112.7" y="68.6">RX_MAIN</text>
<text x="257.8" y="71.3">Sheet: Power_supply</text>
<text x="29.5" y="76.2">BOOT0</text>
<text x="112.4" y="77.5">TXD_USB</text>
<text x="29.7" y="81.3">CRYS1</text>
<text x="29.7" y="83.8">CRYS2</text>
<text x="112.7" y="82.5">TXD_EXT</text>
<text x="112.9" y="80">TX_MAIN</text>
<text x="253" y="81.3">ADC1</text>
<text x="253" y="85.1">ADC2</text>
<text x="255.5" y="88.9">D+</text>
<text x="112.5" y="94">RXD_EXT</text>
<text x="112.7" y="91.4">TXD_EXT</text>
<text x="28.2" y="99.1">INT1_AC 18</text>
<text x="28.2" y="101.6">INT2_AC 19</text>
<text x="66.3" y="99.1">10ADC1</text>
<text x="66.3" y="101.6">11ADC2</text>
<text x="29.5" y="104.1">BOOT1</text>
<text x="30.3" y="106.7">PWM2</text>
<text x="66.3" y="104.1">12WIFI_UC_TX</text>
<text x="66.3" y="106.7">13WIFI_UC_RX</text>
<text x="107.4" y="107.9">WIFI_UC_RX</text>
<text x="107.6" y="104.1">WIFI_UC_TX</text>
<text x="125.7" y="107.9">WIFI_TX</text>
<text x="125.7" y="104.1">WIFI_RX</text>
<text x="229.3" y="104.1">FT_VCC</text>
<text x="30" y="109.2">LED_1</text>
<text x="30" y="111.8">LED_2</text>
<text x="66.3" y="109.2">14CS_AC</text>
<text x="66.3" y="111.8">15SCL_AC</text>
<text x="30" y="114.3">LED_3</text>
<text x="66.3" y="114.3">16SDO_AC</text>
<text x="66.3" y="116.8">17SDA_AC</text>
<text x="257.8" y="117.2">File: Power_supply.sch</text>
<text x="30.3" y="124.5">PWM3</text>
<text x="66.3" y="124.5">31UC_RX</text>
<text x="66.3" y="121.9">30UC_TX</text>
<text x="268.2" y="124.5">VDD_FIL</text>
<text x="30.3" y="127">PWM4</text>
<text x="132.7" y="129.5">RST_WIFI</text>
<text x="66.3" y="132.1">34SWDIO</text>
<text x="66.3" y="134.6">37SWCLK</text>
<text x="66.3" y="137.2">38PWM1</text>
<text x="191.8" y="137.2">GPIO0</text>
<text x="117.2" y="142.2">CH_PD</text>
<text x="171.8" y="139.7">22WIFI_TX</text>
<text x="190.5" y="142.2">GPIO2</text>
<text x="224.8" y="143.5">VDDA_FIL</text>
<text x="171.8" y="144.8">21WIFI_RX</text>
<text x="190.5" y="160">GPIO15</text>
<text x="70.2" y="177.8">CH_PD</text>
<text x="116.5" y="177.8">GPIO0</text>
<text x="28.2" y="185.4">SDO_AC</text>
<text x="28.3" y="180.3">SDA_AC</text>
<text x="28.5" y="182.9">SCL_AC</text>
<text x="28.2" y="190.5">INT1_AC</text>
<text x="29.6" y="188">CS_AC</text>
<text x="70.8" y="188">GPIO2</text>
<text x="115.5" y="188">GPIO15</text>
<text x="148" y="188">RST_WIFI</text>
<text x="28.2" y="193">INT2_AC</text>
</g>
<g font-size="1.8" fill="#848400">
<text x="260.6" y="28.8">PWM1</text>
<text x="260.6" y="32.6">PWM2</text>
<text x="260.6" y="36.4">PWM3</text>
<text x="260.6" y="40.3">PWM4</text>
<text x="259.3" y="82.2">ADC1</text>
<text x="259.3" y="86">ADC2</text>
<text x="259.3" y="89.8">D+</text>
</g>
</svg>
